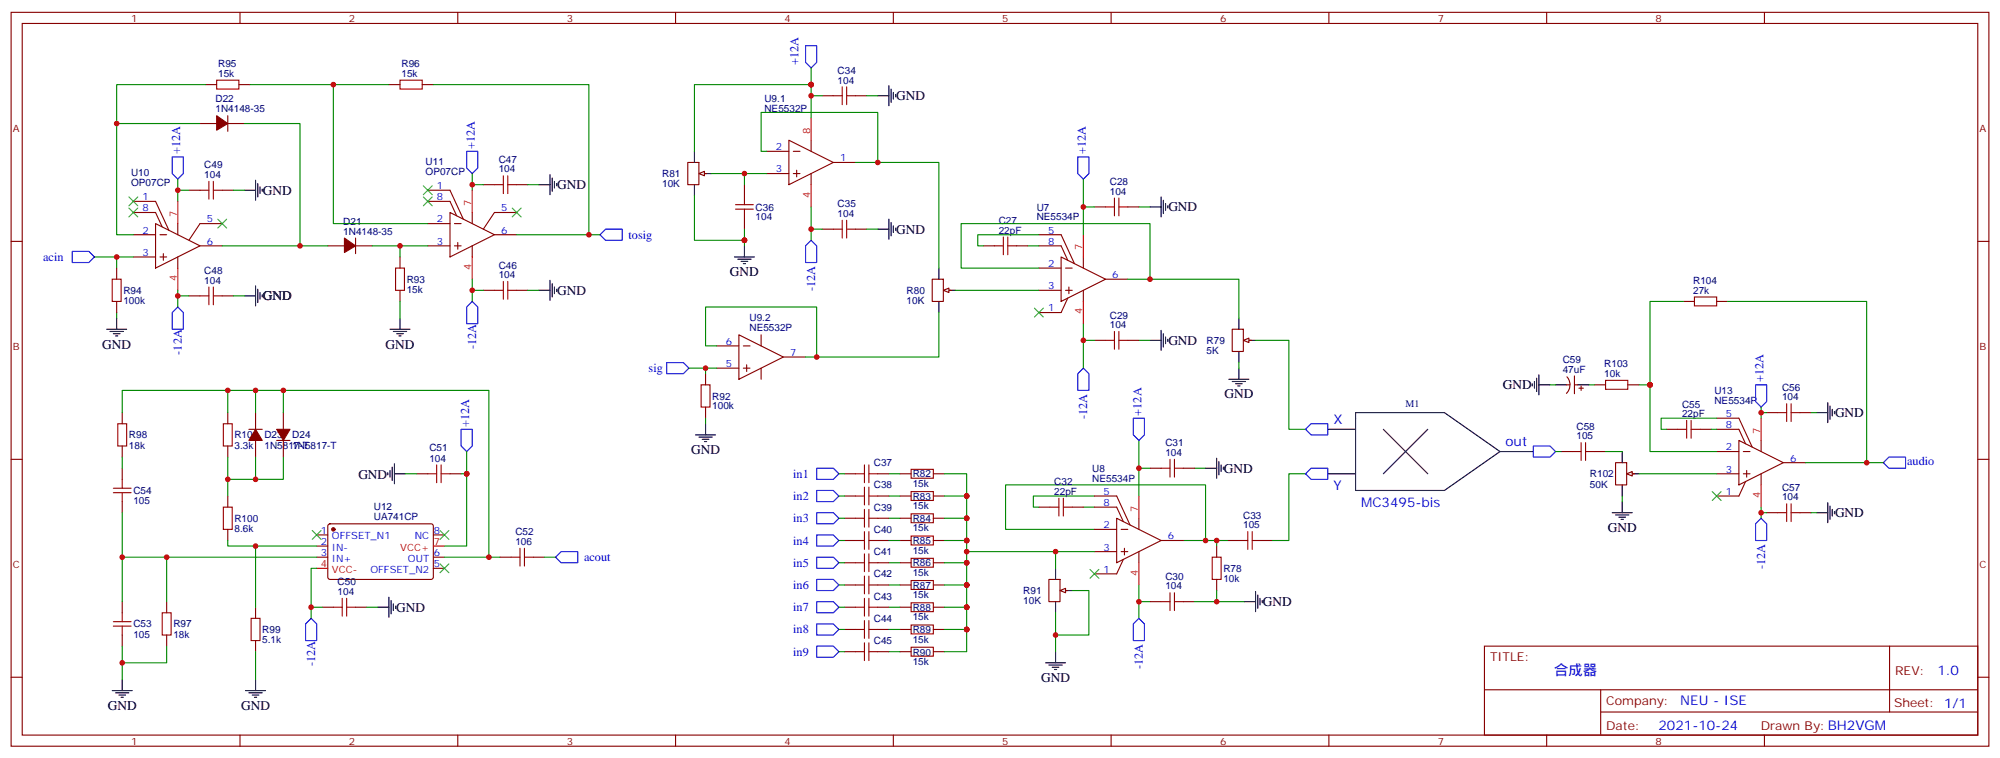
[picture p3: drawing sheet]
<svg xmlns="http://www.w3.org/2000/svg" width="635mm" height="240mm" viewBox="0 0 635 240" stroke-linecap="round" stroke-linejoin="round" font-family="sans-serif">
<g fill="none" stroke="#870000" stroke-width=".35">
<path d="M3.5 3.9h628v232.8h-628zM7.1 7.4h620.8v225.8h-620.8zM76.2 3.9v3.5M145.3 3.9v3.5M214.5 3.9v3.5M283.6 3.9v3.5M352.8 3.9v3.5M421.9 3.9v3.5M491.1 3.9v3.5M560.2 3.9v3.5M3.5 76.6h3.6M312.2 78h3.5"/>
<path d="M322.8 78h3.5M329.8 78h7.1l2.1 4.6M329.8 74.5h7.1l4.2 9.1M347.5 65.7h3.5M358.1 65.7h3.5M627.9 76.6h3.6M329.8 85.1h7.1M329.8 92.1h7.1M336.9 81.5l14.1 7.1-14.1 7zM338.3 85.1h2.1M338.3 92.1h2.1M339 94.6l-2.1 4.6h-7.1"/>
<path d="M339.4 91.1v2.1M344 81.5v3.6M344 92.1v3.5M351 88.6h7.1M347.5 108h3.5M358.1 108h3.5M391.2 104.5h3.6v7h-3.6zM395.5 108h1.7M3.5 145.7h3.6M347.5 157.4h7l4.3 9.1M365.1 148.6h3.6M375.7 148.6h3.5"/>
<path d="M627.9 145.7h3.6M329.8 160.9h3.6M340.4 160.9h3.6M347.5 160.9h7l2.2 4.6M347.5 168h7M347.5 175h7M354.5 164.4l14.2 7.1-14.2 7zM356 168h2.1M356 175h2.1M356.7 177.5l-2.2 4.6h-7M357 174v2.1M361.6 164.4v3.6"/>
<path d="M361.6 175v3.5M368.7 171.5h7M386.3 173.2v3.6M389.8 171.5h3.5M400.4 171.5h3.5M365.1 190.9h3.6M375.7 190.9h3.5M386.3 183.8v3.6M3.5 214.9h3.6M471.3 205h156.6v28.2h-156.6zM471.3 218.8h156.5M508.2 218.8v14.2"/>
<path d="M599.9 205v20.9M627.9 214.9h3.6M76.2 233.2v3.5M145.3 233.2v3.5M214.5 233.2v3.5M283.6 233.2v3.5M352.8 233.2v3.5M421.9 233.2v3.5M491.1 233.2v3.5M508.2 225.9h119.6M560.2 233.2v3.5"/>
</g>
<path d="M344 74.5v7M344 95.6v7.1M361.6 157.4v7M361.6 178.5v7.1" fill="none" stroke="#f00" stroke-width=".35"/>
<g fill="none" stroke="#a10000" stroke-width=".35">
<path d="M315.7 78h2.9M318.6 75.2v5.6M320 78h2.8M320 75.2v5.6M351 65.7h2.8M353.8 62.8v5.7M355.2 65.7h2.9M355.2 62.8v5.7M351 108h2.8M353.8 105.2v5.6M355.2 105.2v5.6M355.2 108h2.9"/>
<path d="M336.2 158.1v5.6M337.6 158.1v5.6M368.7 148.6h2.8M371.5 145.7v5.7M372.9 145.7v5.7M372.9 148.6h2.8M333.4 160.9h2.8M337.6 160.9h2.8M384.9 176.8h2.8v7h-2.8zM393.3 171.5h2.9M396.2 168.7v5.6M397.6 171.5h2.8"/>
<path d="M397.6 168.7v5.6M368.7 190.9h2.8M371.5 188.1v5.6M372.9 190.9h2.8M372.9 188.1v5.6"/>
</g>
<g fill="none" stroke="#008700" stroke-width=".35">
<path d="M344 56.8v17.7M326.3 78h3.5M329.8 74.5h-19.4v3.5h1.8M344 65.7h3.5M361.6 65.7h3.5M329.8 85.1h-24.6v-14.2h59.9v17.7h-7M344 108h3.5M344 102.7v14.1M361.6 108h3.5M361.6 139.7v17.7M347.5 157.4h-19.4v3.5h1.7M361.6 148.6h3.5"/>
<path d="M379.2 148.6h3.6M344 160.9h3.5M347.5 168h-28.2v-14.2h63.5v17.7h-7.1M382.8 171.5h3.5v1.7M386.3 171.5h3.5M361.6 190.9h3.5M361.6 185.6v10.6M379.2 190.9h15.9M386.3 187.4v3.5"/>
</g>
<path d="M342.2 49.8h3.5v5.3l-1.7 1.7-1.8-1.7zM342.2 118.6l1.8-1.8 1.7 1.8v5.3h-3.5zM359.8 132.7h3.6v5.3l-1.8 1.7-1.8-1.7zM361.6 196.2l1.8 1.7v5.3h-3.6v-5.3z" fill="none" stroke="#00f" stroke-width=".35"/>
<g fill="none" stroke="#000" stroke-width=".35">
<path d="M365.1 65.7h3.6M368.7 62.5v6.3M369.4 63.5v4.3M370.1 64.6v2.1M370.8 65.3v.7M365.1 108h3.6M368.7 104.8v6.4M369.4 105.9v4.2M370.1 106.9v2.1M370.8 107.6v.7M393.3 100.9v3.6M393.3 111.5v3.5"/>
<path d="M395.1 108h3.5M382.8 148.6h3.5M386.3 145.4v6.3M387 146.4v4.3M387.7 147.5v2.1M388.4 148.2v.7M395.1 190.9h3.5M398.6 187.7v6.4M399.3 188.8v4.2M400 189.8v2.1M400.8 190.5v.7"/>
</g>
<path d="M394.8 108l1.7-.7v1.4z" fill="#f0f0f0" stroke="#870000" stroke-width=".35"/>
<g fill="none" stroke="#000" stroke-width=".35">
<path d="M298.1 85.1v3.5M298.1 95.6v3.6M299.9 92.1h3.5M393.3 116.8v3.5M390.2 120.3h6.3M391.2 121h4.3M392.3 121.7h2.1M393 122.4h.7M421.6 136.2h8.8M430.4 130.9h28.2l17.6 12.4-17.6 12.3h-28.2zM439.2 136.2l14.1 14.1M453.3 136.2l-14.1 14.1"/>
<path d="M421.6 150.3h8.8M476.2 143.3h10.6"/>
</g>
<path d="M365.1 88.6h28.2v12.3M393.3 115v1.8M398.6 108h10.6v28.2h5.3M414.5 150.3h-5.3v21.2h-5.3" fill="none" stroke="#008700" stroke-width=".35"/>
<path d="M296 88.6h3.5v7h-3.5zM300.2 92.1h1.8" fill="none" stroke="#870000" stroke-width=".35"/>
<path d="M299.5 92.1l1.8-.7v1.4z" fill="#f0f0f0" stroke="#870000" stroke-width=".35"/>
<path d="M257.5 21.6v8.8h3.6M257.5 30.4v7M275.2 30.4h3.5M243.4 48h-1.7v-12.3h37v15.8h-7.1M278.7 51.5h19.4v33.6M257.5 65.7v10.5M257.5 72.7h3.6M275.2 72.7h3.5M298.1 99.2v14.1h-38.8M303.4 92.1h26.4M227.5 109.7h-3.5v-12.3h35.3v15.9h-3.5" fill="none" stroke="#008700" stroke-width=".35"/>
<g fill="none" stroke="#870000" stroke-width=".35">
<path d="M261.1 30.4h3.5M271.6 30.4h3.6M218.4 51.5h3.5v7.1h-3.5zM222.6 55.1h1.8M243.4 48h7.1M243.4 55.1h7.1M250.5 44.5l14.1 7-14.1 7.1zM251.9 48h2.1M251.9 55.1h2.1M252.9 54v2.1M257.5 44.5v3.5M257.5 55.1v3.5"/>
<path d="M264.6 51.5h7M261.1 72.7h3.5M271.6 72.7h3.6M227.5 109.7h7.1M227.5 116.8h7.1M234.6 106.2l14.1 7.1-14.1 7zM236 109.7h2.1M236 116.8h2.1M237.1 115.7v2.2M241.7 106.2v3.5M241.7 116.8v3.5M248.7 113.3h7.1"/>
</g>
<path d="M257.5 37.4v7.1M257.5 58.6v7.1" fill="none" stroke="#f00" stroke-width=".35"/>
<path d="M255.8 14.5h3.5v5.3l-1.8 1.8-1.7-1.8zM257.5 76.2l1.8 1.8v5.3h-3.5v-5.3z" fill="none" stroke="#00f" stroke-width=".35"/>
<path d="M264.6 30.4h2.8M267.4 27.6v5.6M268.8 30.4h2.8M268.8 27.6v5.6M264.6 72.7h2.8M267.4 69.9v5.6M268.8 69.9v5.6M268.8 72.7h2.8" fill="none" stroke="#a10000" stroke-width=".35"/>
<g fill="none" stroke="#000" stroke-width=".35">
<path d="M278.7 30.4h3.5M282.2 27.2v6.3M282.9 28.3v4.2M283.6 29.3v2.1M284.3 30v.7M220.5 48v3.5M220.5 58.6v3.5M222.2 55.1h3.6M278.7 72.7h3.5M282.2 69.5v6.4M282.9 70.6v4.2M283.6 71.6v2.2"/>
<path d="M284.3 72.4v.7"/>
</g>
<path d="M221.9 55.1l1.8-.7v1.4z" fill="#f0f0f0" stroke="#870000" stroke-width=".35"/>
<g fill="none" stroke="#a10000" stroke-width=".35">
<path d="M233.5 64.9h5.7M233.5 66.4h5.7M236.4 62.1v2.8M236.4 66.4v2.8M271.6 150.3h2.9M271.6 157.4h2.9M274.5 147.5v5.6M274.5 154.6v5.6M275.9 150.3h2.8M275.9 147.5v5.6M275.9 154.6v5.6M275.9 157.4h2.8"/>
<path d="M289.3 148.9h7v2.8h-7zM289.3 156h7v2.8h-7zM271.6 164.4h2.9M271.6 171.5h2.9M271.6 178.5h2.9M274.5 161.6v5.7M274.5 168.7v5.6M274.5 175.7v5.7M275.9 161.6v5.7M275.9 168.7v5.6M275.9 175.7v5.7M275.9 164.4h2.8"/>
<path d="M275.9 171.5h2.8M275.9 178.5h2.8M289.3 163h7v2.8h-7zM289.3 170.1h7v2.8h-7zM289.3 177.1h7v2.9h-7zM271.6 185.6h2.9M271.6 192.7h2.9M271.6 199.7h2.9M274.5 182.8v5.6M274.5 189.8v5.7M274.5 196.9v5.6M275.9 182.8v5.6"/>
<path d="M275.9 189.8v5.7M275.9 196.9v5.6M275.9 185.6h2.8M275.9 192.7h2.8M275.9 199.7h2.8M289.3 184.2h7v2.8h-7zM289.3 191.2h7v2.9h-7zM289.3 198.3h7v2.8h-7zM271.6 206.8h2.9M274.5 203.9v5.7M275.9 203.9v5.7M275.9 206.8h2.8"/>
<path d="M289.3 205.4h7v2.8h-7z"/>
</g>
<g fill="none" stroke="#870000" stroke-width=".35">
<path d="M236.4 58.6v3.5M236.4 69.2v3.5M268.1 150.3h3.5M268.1 157.4h3.5M278.7 150.3h3.5M278.7 157.4h3.5M285.8 150.3h3.5M285.8 157.4h3.5M296.3 150.3h3.6M296.3 157.4h3.6M268.1 164.4h3.5M268.1 171.5h3.5"/>
<path d="M268.1 178.5h3.5M278.7 164.4h3.5M278.7 171.5h3.5M278.7 178.5h3.5M285.8 164.4h3.5M285.8 171.5h3.5M285.8 178.5h3.5M296.3 164.4h3.6M296.3 171.5h3.6M296.3 178.5h3.6M268.1 185.6h3.5M268.1 192.7h3.5"/>
<path d="M268.1 199.7h3.5M278.7 185.6h3.5M278.7 192.7h3.5M278.7 199.7h3.5M285.8 185.6h3.5M285.8 192.7h3.5M285.8 199.7h3.5M296.3 185.6h3.6M296.3 192.7h3.6M296.3 199.7h3.6M333 183.8h3.5v7.1h-3.5zM337.3 187.4h1.7"/>
<path d="M268.1 206.8h3.5M278.7 206.8h3.5M285.8 206.8h3.5M296.3 206.8h3.6"/>
</g>
<path d="M236.4 78v3.5M233.2 81.5h6.3M234.2 82.2h4.3M235.3 82.9h2.1M236 83.6h.7M335.1 180.3v3.5M335.1 190.9v3.5M336.9 187.4h3.5" fill="none" stroke="#000" stroke-width=".35"/>
<g fill="none" stroke="#008700" stroke-width=".35">
<path d="M257.5 26.8h-37v21.2M225.8 55.1h10.6v3.5M236.4 55.1h7M220.5 62.1v14.1h15.9v-3.5M236.4 76.2v1.8M266.3 150.3h1.8M266.3 157.4h1.8M282.2 150.3h3.6M282.2 157.4h3.6M299.9 150.3h7v56.5h-7M266.3 164.4h1.8M266.3 171.5h1.8"/>
<path d="M266.3 178.5h1.8M282.2 164.4h3.6M282.2 171.5h3.6M282.2 178.5h3.6M306.9 175h40.6M266.3 185.6h1.8M266.3 192.7h1.8M266.3 199.7h1.8M282.2 185.6h3.6M282.2 192.7h3.6M282.2 199.7h3.6M266.3 206.8h1.8"/>
<path d="M282.2 206.8h3.6"/>
</g>
<path d="M259.3 148.6h5.3l1.7 1.7-1.7 1.8h-5.3zM259.3 155.6h5.3l1.7 1.8-1.7 1.7h-5.3zM259.3 162.7h5.3l1.7 1.7-1.7 1.8h-5.3zM259.3 169.7h5.3l1.7 1.8-1.7 1.7h-5.3zM259.3 176.8h5.3l1.7 1.7-1.7 1.8h-5.3zM259.3 183.8h5.3l1.7 1.8-1.7 1.8h-5.3zM259.3 190.9h5.3l1.7 1.8-1.7 1.7h-5.3zM259.3 197.9h5.3l1.7 1.8-1.7 1.8h-5.3zM259.3 205h5.3l1.7 1.8-1.7 1.7h-5.3z" fill="none" stroke="#00f" stroke-width=".35"/>
<path d="M336.5 187.4l1.8-.7v1.4z" fill="#f0f0f0" stroke="#870000" stroke-width=".35"/>
<g fill="none" stroke="#008700" stroke-width=".35">
<path d="M63.5 39.2h-26.5v35.3h5.3M65.3 26.8h-28.3v12.4M77.6 39.2h17.6v38.8M79.4 26.8h44.1M105.8 26.8v44.1h30M137.6 26.8h49.4v47.7M56.4 56.8v7.1M149.9 58.6h3.6M149.9 55.1v5.3M167.6 58.6h3.5M56.4 60.4h3.6M70.6 78h33.5"/>
<path d="M74.1 60.4h3.5M118.2 78h17.6M127 78v3.5M164 74.5h26.5M30 81.5h12.3M37 81.5v3.6M37 99.2v1.7M56.4 92.1v5.3M56.4 93.9h3.6M74.1 93.9h3.5M127 95.6v5.3M149.9 92.1h3.6"/>
<path d="M149.9 88.6v7M167.6 92.1h3.5M534.5 95.6h-10.6v47.7h21.1M548.6 95.6h44.1v51.2h-19.4M218.7 116.8h8.8M224 116.8v1.8M38.8 130.9v-7h116.4v52.9M72.3 123.9v7M81.1 123.9v7M90 123.9v7M224 132.7v1.7M492.1 122.1h1.8"/>
<path d="M504.5 122.1h1.7M520.3 122.1h3.6M543.3 136.2h1.7M545 132.7h-17.6v3.5h1.8M559.2 130.9h1.7M559.2 129.2v3.5M575 130.9h1.8M38.8 145v3.6M72.3 145v12.4M81.1 145v7.1h-8.8M90 145v7.1h-8.9M128.8 150.3h3.5"/>
<path d="M146.4 150.3h1.8M148.2 143.3v29.9h-7.1M299.9 157.4h7M493.9 143.3h1.8M515.1 157.4v1.7M592.7 146.8h5.3M38.8 162.7v14.1h61.7M38.8 176.8v14.1M52.9 176.8v14.1M72.3 171.5v1.7h8.8M100.5 173.2h-19.4v19.5M141.1 176.8h17.6"/>
<path d="M172.9 176.8h3.5M299.9 164.4h7M299.9 171.5h7M299.9 178.5h7M335.1 175v5.3M559.2 162.7h1.7M575 162.7h1.8M98.8 192.7v3.5M100.5 180.3h-1.7v12.4h3.5M116.4 192.7h3.5M299.9 185.6h7M299.9 192.7h7"/>
<path d="M299.9 199.7h7M340.4 187.4h5.3v14.1h-10.6v-7.1M38.8 205v5.3h14.1v-5.3M38.8 210.3v5.3M81.1 206.8v8.8M335.1 201.5v5.3"/>
</g>
<g fill="none" stroke="#000" stroke-width=".35">
<path d="M81.1 57.2v6.3M81.8 58.2v4.3M82.5 59.3v2.1M171.1 58.6h3.5M174.6 55.4v6.4M175.3 56.5v4.2M176 57.5v2.2M176.7 58.2v.7M77.6 60.4h3.5M83.3 60v.7M77.6 93.9h3.5M81.1 90.7v6.3"/>
<path d="M81.8 91.8v4.2M82.5 92.8v2.1M83.3 93.5v.7M171.1 92.1h3.5M174.6 88.9v6.4M175.3 90v4.2M176 91.1v2.1M176.7 91.8v.7M33.9 104.5h6.3M34.9 105.2h4.3M36 105.9h2.1M36.7 106.6h.7"/>
<path d="M37 100.9v3.6M123.8 104.5h6.4M124.9 105.2h4.2M125.9 105.9h2.2M126.6 106.6h.8M127 100.9v3.6M487.9 120v4.2M488.6 118.9v6.4M220.8 138h6.4M221.9 138.7h4.2M223 139.4h2.1M224 134.4v3.6"/>
<path d="M486.5 121.7v.7M487.2 121v2.2M488.6 122.1h3.5M493.9 122.1h3.5M500.9 122.1h3.6M576.8 130.9h3.5M580.3 127.7v6.4M581 128.8v4.2M581.7 129.9v2.1M582.4 130.6v.7M123.1 150v.7M123.8 149.3v2.1"/>
<path d="M124.5 148.2v4.2M125.2 150.3h3.6M125.2 147.1v6.4M223.7 140.1h.7M515.1 143.3v3.5M515.1 153.8v3.6M515.1 159.1v3.6M516.8 150.3h3.5M580.3 159.5v6.3M511.9 162.7h6.3M512.9 163.4h4.3M514 164.1h2.1"/>
<path d="M514.7 164.8h.7M576.8 162.7h3.5M581 160.5v4.3M581.7 161.6v2.1M582.4 162.3v.7M119.9 192.7h3.6M123.5 189.5v6.3M124.2 190.5v4.3M124.9 191.6v2.1M125.6 192.3v.7M35.6 219.1h6.4M36.7 219.8h4.2"/>
<path d="M38.8 215.6v3.5M78 219.1h6.3M79 219.8h4.3M81.1 215.6v3.5M332 210.3h6.3M333 211h4.3M334.1 211.7h2.1M334.8 212.4h.7M335.1 206.8v3.5M37.7 220.5h2.2M38.5 221.2h.7M80.1 220.5h2.1"/>
<path d="M80.8 221.2h.7"/>
</g>
<g fill="none" stroke="#870000" stroke-width=".35">
<path d="M63.5 39.2h5.3M65.3 26.8h3.5M72.3 39.2h5.3M72.3 36.7v5M75.8 26.8h3.6M123.5 26.8h3.5M134.1 26.8h3.5M153.5 58.6h3.5M164 58.6h3.6M42.3 74.5h7.1M42.3 67.4h7.1l2.1 4.6M42.3 63.9h7.1l4.2 9.2"/>
<path d="M49.4 70.9l14.1 7.1-14.1 7.1zM50.8 74.5h2.1M56.4 70.9v3.6M60 60.4h3.5M63.5 78h7.1M70.6 70.9h-7.1l-3.5 5.3M70.6 60.4h3.5M104.1 78h5.3M112.9 78h5.3M112.9 75.5v5M135.8 63.9h7.1l2.1 4.6M135.8 70.9h7.1"/>
<path d="M135.8 78h7.1M135.8 60.4h7.1l4.2 9.1M142.9 67.4l14.1 7.1-14.1 7zM144.3 70.9h2.1M144.3 78h2.1M145.3 76.9v2.2M149.9 67.4v3.5M149.9 78v3.5M157 74.5h7M164 67.4h-7l-3.5 5.3M37 85.1v3.5M37 95.6v3.6"/>
<path d="M42.3 81.5h7.1M50.8 81.5h2.1M51.9 80.5v2.1M56.4 81.5v3.6M60 93.9h3.5M70.6 93.9h3.5M127 81.5v3.6M127 92.1v3.5M153.5 92.1h3.5M164 92.1h3.6M534.5 95.6h3.5M545 95.6h3.6"/>
<path d="M224 118.6v3.5M497.5 119.6a3.8 3.8 0 0 1-.2 5.2M499.9 119.3v5.6M38.8 130.9v3.5M72.3 130.9v3.5M79 136.2h4.3M81.1 130.9v5.3M81.1 139.7v5.3M87.8 139.7h4.3M90 130.9v5.3M90 139.7v5.3M224 129.2v3.5"/>
<path d="M497.4 122.1h1.1M499.9 122.1h1M501.3 123.2h1.4M502 122.4v1.5M506.2 122.1h3.6M516.8 122.1h3.5M529.2 136.2h3.5M539.8 136.2h3.5M545 136.2h7.1l2.1 4.6M545 132.7h7.1l4.2 9.2M552.1 139.7l14.1 7.1-14.1 7zM559.2 139.7v3.6"/>
<path d="M560.9 130.9h3.5M571.5 130.9h3.5M38.8 141.5v3.5M38.8 148.6v3.5M38.8 159.1v3.6M72.3 141.5v3.5M72.3 157.4v3.5M132.3 150.3h3.5M142.9 150.3h3.5M495.7 143.3h3.5M506.2 143.3h3.6M512.9 146.8h3.6v7h-3.6z"/>
<path d="M517.2 150.3h1.7M545 150.3h7.1M545 143.3h7.1M553.5 150.3h2.1M553.5 143.3h2.1M554.2 152.8l-2.1 4.6h-7.1M554.6 149.3v2.1M559.2 150.3v3.5M566.2 146.8h7.1M72.3 168v3.5M100.5 169.7h3.6M100.5 173.2h3.6"/>
<path d="M100.5 176.8h3.6M104.3 166.4l.5-.2h32.4l.4 .7-.1 16.5-.6 .4h-32.4l-.4-.7v-16.2zM137.6 169.7h3.5M137.6 176.8h3.5M158.7 176.8h3.6M169.3 176.8h3.6M560.9 162.7h3.5M571.5 162.7h3.5M38.8 190.9v3.5M52.9 190.9v3.5M81.1 192.7v3.5M102.3 192.7h3.5"/>
<path d="M112.9 192.7h3.5M137.6 180.3h3.5M38.8 201.5v3.5M52.9 201.5v3.5M81.1 203.2v3.6"/>
</g>
<path d="M56.4 63.9v7M149.9 60.4v7M56.4 85.1v7M149.9 81.5v7.1M559.2 132.7v7M559.2 153.8v7.1M137.6 173.2h3.5M100.5 180.3h3.6" fill="none" stroke="#f00" stroke-width=".35"/>
<g fill="none" stroke="#00f" stroke-width=".35">
<path d="M54.7 49.8h3.5v5.3l-1.8 1.7-1.7-1.7zM148.2 48h3.5v5.3l-1.8 1.8-1.7-1.8zM22.9 79.8h5.3l1.8 1.7-1.8 1.8h-5.3zM190.5 74.5l1.8-1.8h5.3v3.5h-5.3zM56.4 97.4l1.8 1.8v5.3h-3.5v-5.3zM149.9 95.6l1.8 1.8v5.3h-3.5v-5.3zM211.7 115h5.3l1.7 1.8-1.7 1.8h-5.3zM146.4 136.2h3.5v5.3l-1.7 1.8-1.8-1.8zM414.5 136.2l1.8-1.8h5.3v3.6h-5.3zM557.4 122.1h3.5v5.3l-1.7 1.8-1.8-1.8zM414.5 150.3l1.8-1.7h5.3v3.5h-5.3zM486.8 141.5h5.3l1.8 1.8-1.8 1.7h-5.3z"/>
<path d="M598 146.8l1.7-1.8h5.3v3.6h-5.3zM176.4 176.8l1.8-1.8h5.2v3.5h-5.2zM559.2 164.4l1.7 1.8v5.3h-3.5v-5.3zM98.8 196.2l1.7 1.7v5.3h-3.5v-5.3z"/>
</g>
<g fill="none" stroke="#a10000" stroke-width=".35">
<path d="M68.8 25.4h7v2.9h-7zM127 25.4h7.1v2.9h-7.1zM66.3 57.5v5.7M67.7 57.5v5.7M157 58.6h2.8M159.8 55.8v5.6M161.2 55.8v5.6M161.2 58.6h2.8M63.5 60.4h2.8M67.7 60.4h2.9M35.6 88.6h2.9v7h-2.9zM63.5 93.9h2.8"/>
<path d="M66.3 91.1v5.6M67.7 93.9h2.9M67.7 91.1v5.6M125.6 85.1h2.8v7h-2.8zM157 92.1h2.8M159.8 89.3v5.6M161.2 92.1h2.8M161.2 89.3v5.6M538 94.2h7v2.8h-7zM37.4 134.4h2.8v7.1h-2.8zM70.9 134.4h2.8v7.1h-2.8zM222.6 122.1h2.8v7.1h-2.8z"/>
<path d="M509.8 120.7h7v2.8h-7zM532.7 136.2h2.8M535.5 133.4v5.6M536.9 136.2h2.9M536.9 133.4v5.6M564.4 130.9h2.9M567.3 128.1v5.6M568.7 130.9h2.8M568.7 128.1v5.6M36 156.3h5.6M36 154.9h5.6M38.8 152.1v2.8"/>
<path d="M38.8 156.3v2.8M135.8 150.3h2.8M138.6 147.5v5.6M140.1 147.5v5.6M140.1 150.3h2.8M499.2 143.3h2.8M502 140.4v5.7M503.4 143.3h2.8M503.4 140.4v5.7M567.3 159.8v5.7M568.7 159.8v5.7M70.9 160.9h2.8v7.1h-2.8z"/>
<path d="M162.3 176.8h2.8M165.1 174v5.6M166.5 176.8h2.8M166.5 174v5.6M564.4 162.7h2.9M568.7 162.7h2.8M36 198.6h5.6M36 197.2h5.6M38.8 194.4v2.8M38.8 198.6v2.9M51.5 194.4h2.8v7.1h-2.8zM79.7 196.2h2.8v7h-2.8z"/>
<path d="M105.8 192.7h2.9M108.7 189.8v5.7M110.1 192.7h2.8M110.1 189.8v5.7"/>
</g>
<g fill="#870000" stroke="#870000" stroke-width=".35">
<path d="M109.4 75.5l3.5 2.5-3.5 2.1z"/>
<path d="M68.8 36.7l3.5 2.5-3.5 2.1z"/>
<path d="M81.1 136.2l2.2 3.5h-4.3z"/>
<path d="M87.8 136.2h4.3l-2.1 3.5z"/>
<circle cx="105.8" cy="168" r=".53"/>
</g>
<g fill="none" stroke="#3c3" stroke-width=".35">
<path d="M134.4 58.9l2.8 2.9M137.2 58.9l-2.8 2.9M40.9 62.5l2.8 2.8M40.9 66l2.8 2.8M43.7 62.5l-2.8 2.8M43.7 66l-2.8 2.8M69.1 69.5l2.9 2.9M72 69.5l-2.9 2.9M134.4 62.5l2.8 2.8M137.2 62.5l-2.8 2.8M162.6 66l2.9 2.8M165.5 66l-2.9 2.8"/>
<path d="M328.4 97.8l2.9 2.8M331.3 97.8l-2.9 2.8M543.6 156l2.9 2.8M546.5 156l-2.9 2.8M99.1 168.3l2.9 2.8M102 168.3l-2.9 2.8M139.7 178.9l2.8 2.8M139.7 168.3l2.8 2.8M142.5 178.9l-2.8 2.8M142.5 168.3l-2.8 2.8M346.1 180.7l2.8 2.8M348.9 180.7l-2.8 2.8"/>
</g>
<path d="M516.5 150.3l1.7-.7v1.4z" fill="#f0f0f0" stroke="#870000" stroke-width=".35"/>
<path d="M509.8 143.3h5.3M520.3 150.3h24.7M559.2 160.9v3.5" fill="none" stroke="#008700" stroke-width=".35"/>
<g fill="#c00">
<circle cx="523.9" cy="122.1" r=".88"/>
<circle cx="257.5" cy="26.8" r=".88"/>
<circle cx="236.4" cy="76.2" r=".88"/>
<circle cx="306.9" cy="199.7" r=".88"/>
<circle cx="306.9" cy="192.7" r=".88"/>
<circle cx="306.9" cy="185.6" r=".88"/>
<circle cx="148.2" cy="150.3" r=".88"/>
<circle cx="306.9" cy="157.4" r=".88"/>
<circle cx="306.9" cy="164.4" r=".88"/>
<circle cx="306.9" cy="171.5" r=".88"/>
<circle cx="306.9" cy="178.5" r=".88"/>
<circle cx="155.2" cy="176.8" r=".88"/>
<circle cx="98.8" cy="192.7" r=".88"/>
<circle cx="81.1" cy="173.2" r=".88"/>
<circle cx="72.3" cy="123.9" r=".88"/>
<circle cx="81.1" cy="123.9" r=".88"/>
<circle cx="90" cy="123.9" r=".88"/>
<circle cx="38.8" cy="210.3" r=".88"/>
<circle cx="38.8" cy="176.8" r=".88"/>
<circle cx="52.9" cy="176.8" r=".88"/>
<circle cx="105.8" cy="26.8" r=".88"/>
<circle cx="37" cy="39.2" r=".88"/>
<circle cx="95.3" cy="78" r=".88"/>
<circle cx="127" cy="78" r=".88"/>
<circle cx="187" cy="74.5" r=".88"/>
<circle cx="37" cy="81.5" r=".88"/>
<circle cx="224" cy="116.8" r=".88"/>
<circle cx="335.1" cy="201.5" r=".88"/>
<circle cx="335.1" cy="175" r=".88"/>
<circle cx="257.5" cy="30.4" r=".88"/>
<circle cx="386.3" cy="190.9" r=".88"/>
<circle cx="344" cy="65.7" r=".88"/>
<circle cx="344" cy="108" r=".88"/>
<circle cx="361.6" cy="190.9" r=".88"/>
<circle cx="361.6" cy="148.6" r=".88"/>
<circle cx="382.8" cy="171.5" r=".88"/>
<circle cx="386.3" cy="171.5" r=".88"/>
<circle cx="257.5" cy="72.7" r=".88"/>
<circle cx="278.7" cy="51.5" r=".88"/>
<circle cx="259.3" cy="113.3" r=".88"/>
<circle cx="236.4" cy="55.1" r=".88"/>
<circle cx="306.9" cy="175" r=".88"/>
<circle cx="56.4" cy="60.4" r=".88"/>
<circle cx="56.4" cy="93.9" r=".88"/>
<circle cx="149.9" cy="92.1" r=".88"/>
<circle cx="149.9" cy="58.6" r=".88"/>
<circle cx="72.3" cy="152.1" r=".88"/>
<circle cx="81.1" cy="152.1" r=".88"/>
<circle cx="559.2" cy="130.9" r=".88"/>
<circle cx="592.7" cy="146.8" r=".88"/>
<circle cx="365.1" cy="88.6" r=".88"/>
<circle cx="559.2" cy="162.7" r=".88"/>
</g>
<text font-size="4.6" fill="#00f" x="493.4" y="214">合成器</text>
<g font-size="4.2">
<text x="284.5" y="31.8">GND</text>
<text x="83.4" y="61.8">GND</text>
<text x="176.9" y="60">GND</text>
<text x="370.9" y="67.1">GND</text>
<text x="284.5" y="74.1">GND</text>
<text x="231.8" y="87.5">GND</text>
<text x="83.4" y="95.3">GND</text>
<text x="176.9" y="93.5">GND</text>
<text x="32.5" y="110.6">GND</text>
<text x="122.4" y="110.6">GND</text>
<text x="370.9" y="109.4">GND</text>
<text x="477.1" y="123.5">GND</text>
<text x="388.8" y="126.4">GND</text>
<text x="582.6" y="132.3">GND</text>
<text x="219.4" y="144.1">GND</text>
<text x="388.6" y="150">GND</text>
<text x="113.8" y="151.8">GND</text>
<text x="582.6" y="164.1">GND</text>
<text x="510.5" y="168.8">GND</text>
<text x="125.8" y="194.1">GND</text>
<text x="400.9" y="192.3">GND</text>
<text x="330.6" y="216.4">GND</text>
<text x="34.2" y="225.2">GND</text>
<text x="76.6" y="225.2">GND</text>
</g>
<g font-size="4.2" fill="#00f">
<text x="423.3" y="134.4">X</text>
<text x="478" y="141.5">out</text>
<text x="423.3" y="155.6">Y</text>
<text x="432.2" y="160.9">MC3495-bis</text>
<text x="615.1" y="214.3">1.0</text>
<text x="533.5" y="223.8">NEU - ISE</text>
<text x="526.6" y="231.6">2021-10-24</text>
</g>
<g font-size="3.9" fill="#00f">
<text x="253.5" y="20.7" transform="rotate(-90 253.5 20.7)">+12A</text>
<text x="150.7" y="47.2" transform="rotate(-90 150.7 47.2)">+12A</text>
<text x="57.2" y="49" transform="rotate(-90 57.2 49)">+12A</text>
<text x="344.7" y="49" transform="rotate(-90 344.7 49)">+12A</text>
<text x="199.6" y="75.8">tosig</text>
<text x="13.7" y="82.8">acin</text>
<text x="258.8" y="92.5" transform="rotate(-90 258.8 92.5)">-12A</text>
<text x="57.7" y="112.5" transform="rotate(-90 57.7 112.5)">-12A</text>
<text x="151.2" y="110.7" transform="rotate(-90 151.2 110.7)">-12A</text>
<text x="205.9" y="118.1">sig</text>
<text x="559.9" y="121.3" transform="rotate(-90 559.9 121.3)">+12A</text>
<text x="362.4" y="131.9" transform="rotate(-90 362.4 131.9)">+12A</text>
<text x="148.9" y="135.4" transform="rotate(-90 148.9 135.4)">+12A</text>
<text x="345.2" y="133" transform="rotate(-90 345.2 133)">-12A</text>
<text x="605.5" y="147.6">audio</text>
<text x="251.9" y="151.6">in1</text>
<text x="251.9" y="158.6">in2</text>
<text x="251.9" y="165.7">in3</text>
<text x="251.9" y="172.8">in4</text>
<text x="185.5" y="178.1">acout</text>
<text x="251.9" y="179.8">in5</text>
<text x="560.4" y="180.6" transform="rotate(-90 560.4 180.6)">-12A</text>
<text x="251.9" y="186.9">in6</text>
<text x="251.9" y="193.9">in7</text>
<text x="251.9" y="201">in8</text>
<text x="251.9" y="208">in9</text>
<text x="100" y="211.3" transform="rotate(-90 100 211.3)">-12A</text>
<text x="362.8" y="212.4" transform="rotate(-90 362.8 212.4)">-12A</text>
</g>
<g font-size="3.9" fill="#800">
<text x="473.1" y="209.6">TITLE:</text>
<text x="601.7" y="214.3">REV:</text>
<text x="510" y="223.8">Company:</text>
<text x="601.4" y="224.4">Sheet: 1/1</text>
<text x="510" y="231.5">Date:</text>
<text x="559" y="231.5">Drawn By:BH2VGM</text>
</g>
<g font-size="3.2" fill="#800">
<text x="41.6" y="6.9">1</text>
<text x="110.8" y="6.9">2</text>
<text x="179.9" y="6.9">3</text>
<text x="249.1" y="6.9">4</text>
<text x="318.2" y="6.9">5</text>
<text x="387.3" y="6.9">6</text>
<text x="456.5" y="6.9">7</text>
<text x="525.6" y="6.9">8</text>
<text x="4.1" y="42">A</text>
<text x="628.5" y="42">A</text>
<text x="4.1" y="111.2">B</text>
<text x="628.5" y="111.2">B</text>
<text x="4.1" y="180.3">C</text>
<text x="628.5" y="180.3">C</text>
<text x="41.6" y="236.2">1</text>
<text x="110.8" y="236.2">2</text>
<text x="179.9" y="236.2">3</text>
<text x="249.1" y="236.2">4</text>
<text x="318.2" y="236.2">5</text>
<text x="387.3" y="236.2">6</text>
<text x="456.5" y="236.2">7</text>
<text x="525.6" y="236.2">8</text>
</g>
<g font-size="3.2" fill="#000080">
<text x="69.3" y="21.2">R95</text>
<text x="127.5" y="21.2">R96</text>
<text x="265.9" y="23.5">C34</text>
<text x="69.3" y="24.4">15k</text>
<text x="127.5" y="24.4">15k</text>
<text x="265.9" y="26.5">104</text>
<text x="68.4" y="35.7">1N4148-35</text>
<text x="68.4" y="32.5">D22</text>
<text x="242.7" y="35.7">NE5532P</text>
<text x="242.7" y="32.5">U9.1</text>
<text x="64.9" y="53.5">C49</text>
<text x="135.1" y="52.3">U11</text>
<text x="158.3" y="51.7">C47</text>
<text x="41.6" y="59.1">OP07CP</text>
<text x="41.6" y="55.9">U10</text>
<text x="64.9" y="56.5">104</text>
<text x="135.1" y="55.6">OP07CP</text>
<text x="158.3" y="54.7">104</text>
<text x="210.2" y="59.4">10K</text>
<text x="210.2" y="56.2">R81</text>
<text x="352.4" y="58.7">C28</text>
<text x="265.9" y="65.8">C35</text>
<text x="352.4" y="61.8">104</text>
<text x="109" y="71.3">D21</text>
<text x="239.9" y="70">104</text>
<text x="239.9" y="66.9">C36</text>
<text x="265.9" y="68.8">104</text>
<text x="317.1" y="71.1">C27</text>
<text x="329.1" y="69.9">NE5534P</text>
<text x="329.1" y="66.9">U7</text>
<text x="109" y="74.5">1N4148-35</text>
<text x="317.1" y="74.1">22pF</text>
<text x="64.9" y="90">104</text>
<text x="64.9" y="87">C48</text>
<text x="129.1" y="89.9">R93</text>
<text x="158.3" y="88.2">104</text>
<text x="158.3" y="85.2">C46</text>
<text x="39.2" y="93.4">R94</text>
<text x="129.1" y="92.9">15k</text>
<text x="287.9" y="93.2">R80</text>
<text x="537.6" y="93.2">27k</text>
<text x="537.6" y="90">R104</text>
<text x="39.2" y="96.4">100k</text>
<text x="238" y="102">U9.2</text>
<text x="287.9" y="96.5">10K</text>
<text x="352.4" y="101.1">C29</text>
<text x="238" y="105.2">NE5532P</text>
<text x="352.4" y="104.1">104</text>
<text x="383.1" y="112.3">5K</text>
<text x="383.1" y="109.1">R79</text>
<text x="496.2" y="118.2">47uF</text>
<text x="496.2" y="115">C59</text>
<text x="509.4" y="119.6">10k</text>
<text x="509.4" y="116.5">R103</text>
<text x="544.3" y="125.1">U13</text>
<text x="565.8" y="124">C56</text>
<text x="226.1" y="129.9">100k</text>
<text x="226.1" y="126.9">R92</text>
<text x="446.3" y="129.2">M1</text>
<text x="534" y="129.3">C55</text>
<text x="544.3" y="128.1">NE5534P</text>
<text x="565.8" y="127">104</text>
<text x="500.5" y="136.4">C58</text>
<text x="534" y="132.3">22pF</text>
<text x="40.9" y="142.3">18k</text>
<text x="40.9" y="139.1">R98</text>
<text x="74.4" y="142.3">3.3k</text>
<text x="74.4" y="139.1">R101 D23</text>
<text x="84" y="142.3">1N5817-T</text>
<text x="92.8" y="142.3">1N5817-T</text>
<text x="92.8" y="139.1">D24</text>
<text x="136.3" y="143.2">C51</text>
<text x="370" y="141.6">C31</text>
<text x="500.5" y="139.4">105</text>
<text x="136.3" y="146.4">104</text>
<text x="277.4" y="147.9">C37</text>
<text x="346.8" y="149.8">U8</text>
<text x="370" y="144.7">104</text>
<text x="277.4" y="155">C38</text>
<text x="289.8" y="154.5">15k</text>
<text x="289.8" y="151.5">R82</text>
<text x="334.7" y="154">C32</text>
<text x="346.8" y="152.8">NE5534P</text>
<text x="504.8" y="154.7">50K</text>
<text x="504.8" y="151.4">R102</text>
<text x="565.8" y="155.8">C57</text>
<text x="42.3" y="160">105</text>
<text x="42.3" y="156.7">C54</text>
<text x="118.7" y="161.7">U12</text>
<text x="289.8" y="161.5">15k</text>
<text x="289.8" y="158.5">R83</text>
<text x="334.7" y="157">22pF</text>
<text x="565.8" y="158.8">104</text>
<text x="74.4" y="165.6">R100</text>
<text x="118.7" y="164.9">UA741CP</text>
<text x="277.4" y="162">C39</text>
<text x="289.8" y="165.6">R84</text>
<text x="394.7" y="167.6">105</text>
<text x="394.7" y="164.6">C33</text>
<text x="74.4" y="168.8">8.6k</text>
<text x="163.6" y="172.9">106</text>
<text x="163.6" y="169.9">C52</text>
<text x="277.4" y="169.1">C40</text>
<text x="289.8" y="168.6">15k</text>
<text x="289.8" y="172.6">R85</text>
<text x="277.4" y="176.1">C41</text>
<text x="289.8" y="175.6">15k</text>
<text x="289.8" y="179.7">R86</text>
<text x="107.2" y="185.7">C50</text>
<text x="277.4" y="183.2">C42</text>
<text x="289.8" y="182.7">15k</text>
<text x="370" y="184">C30</text>
<text x="388.4" y="184.6">10k</text>
<text x="388.4" y="181.6">R78</text>
<text x="107.2" y="188.8">104</text>
<text x="277.4" y="190.3">C43</text>
<text x="289.8" y="189.8">15k</text>
<text x="289.8" y="186.7">R87</text>
<text x="324.9" y="191.7">10K</text>
<text x="324.9" y="188.5">R91</text>
<text x="370" y="187">104</text>
<text x="277.4" y="197.3">C44</text>
<text x="289.8" y="196.8">15k</text>
<text x="289.8" y="193.8">R88</text>
<text x="42.3" y="202.3">105</text>
<text x="42.3" y="199.1">C53</text>
<text x="55" y="202.3">18k</text>
<text x="55" y="199.1">R97</text>
<text x="83.3" y="200.8">R99</text>
<text x="289.8" y="203.9">15k</text>
<text x="289.8" y="200.8">R89</text>
<text x="83.3" y="204.1">5.1k</text>
<text x="277.4" y="204.4">C45</text>
<text x="289.8" y="208">R90</text>
<text x="289.8" y="210.9">15k</text>
</g>
<g font-size="3.2" fill="#00f">
<text x="246.3" y="47.7">2</text>
<text x="266.7" y="51.2">1</text>
<text x="246.3" y="54.7">3</text>
<text x="45.3" y="63.5">1</text>
<text x="138.7" y="60">1</text>
<text x="138.7" y="63.5">8</text>
<text x="45.3" y="67.1">8</text>
<text x="65.6" y="70.6">5</text>
<text x="138.7" y="70.6">2</text>
<text x="159.1" y="67.1">5</text>
<text x="45.3" y="74.1">2</text>
<text x="65.6" y="77.6">6</text>
<text x="138.7" y="77.6">3</text>
<text x="159.1" y="74.1">6</text>
<text x="332.8" y="74.1">5</text>
<text x="332.8" y="77.6">8</text>
<text x="45.3" y="81.2">3</text>
<text x="332.8" y="84.7">2</text>
<text x="353.1" y="88.2">6</text>
<text x="332.8" y="91.8">3</text>
<text x="332.8" y="98.8">1</text>
<text x="230.5" y="109.4">6</text>
<text x="250.8" y="112.9">7</text>
<text x="230.5" y="116.5">5</text>
<text x="548" y="132.3">5</text>
<text x="548" y="135.9">8</text>
<text x="548" y="142.9">2</text>
<text x="548" y="150">3</text>
<text x="568.3" y="146.4">6</text>
<text x="350.4" y="157">5</text>
<text x="350.4" y="160.5">8</text>
<text x="548" y="157">1</text>
<text x="350.4" y="167.6">2</text>
<text x="101.9" y="169.4">1</text>
<text x="101.9" y="172.9">2</text>
<text x="105.4" y="171.1">OFFSET_N1</text>
<text x="131.7" y="171.1">NC</text>
<text x="137.8" y="169.4">8</text>
<text x="370.8" y="171.1">6</text>
<text x="101.9" y="176.4">3</text>
<text x="105.4" y="174.7">IN-</text>
<text x="105.4" y="178.2">IN+</text>
<text x="129.5" y="178.2">OUT</text>
<text x="137.8" y="180">5</text>
<text x="137.8" y="176.4">6</text>
<text x="350.4" y="174.7">3</text>
<text x="117.6" y="181.7">OFFSET_N2</text>
<text x="350.4" y="181.7">1</text>
</g>
<g font-size="3.2" fill="#f00">
<text x="257.2" y="42.4" transform="rotate(-90 257.2 42.4)">8</text>
<text x="149.6" y="65.3" transform="rotate(-90 149.6 65.3)">7</text>
<text x="257.2" y="62.7" transform="rotate(-90 257.2 62.7)">4</text>
<text x="56.1" y="68.8" transform="rotate(-90 56.1 68.8)">7</text>
<text x="343.6" y="79.4" transform="rotate(-90 343.6 79.4)">7</text>
<text x="56.1" y="89.2" transform="rotate(-90 56.1 89.2)">4</text>
<text x="149.6" y="85.7" transform="rotate(-90 149.6 85.7)">4</text>
<text x="343.6" y="99.8" transform="rotate(-90 343.6 99.8)">4</text>
<text x="558.8" y="137.6" transform="rotate(-90 558.8 137.6)">7</text>
<text x="558.8" y="158" transform="rotate(-90 558.8 158)">4</text>
<text x="361.2" y="162.3" transform="rotate(-90 361.2 162.3)">7</text>
<text x="137.8" y="172.9">7</text>
<text x="101.9" y="180">4</text>
<text x="127.1" y="174.7">VCC+</text>
<text x="105.4" y="181.7">VCC-</text>
<text x="361.2" y="182.7" transform="rotate(-90 361.2 182.7)">4</text>
</g>
</svg>
